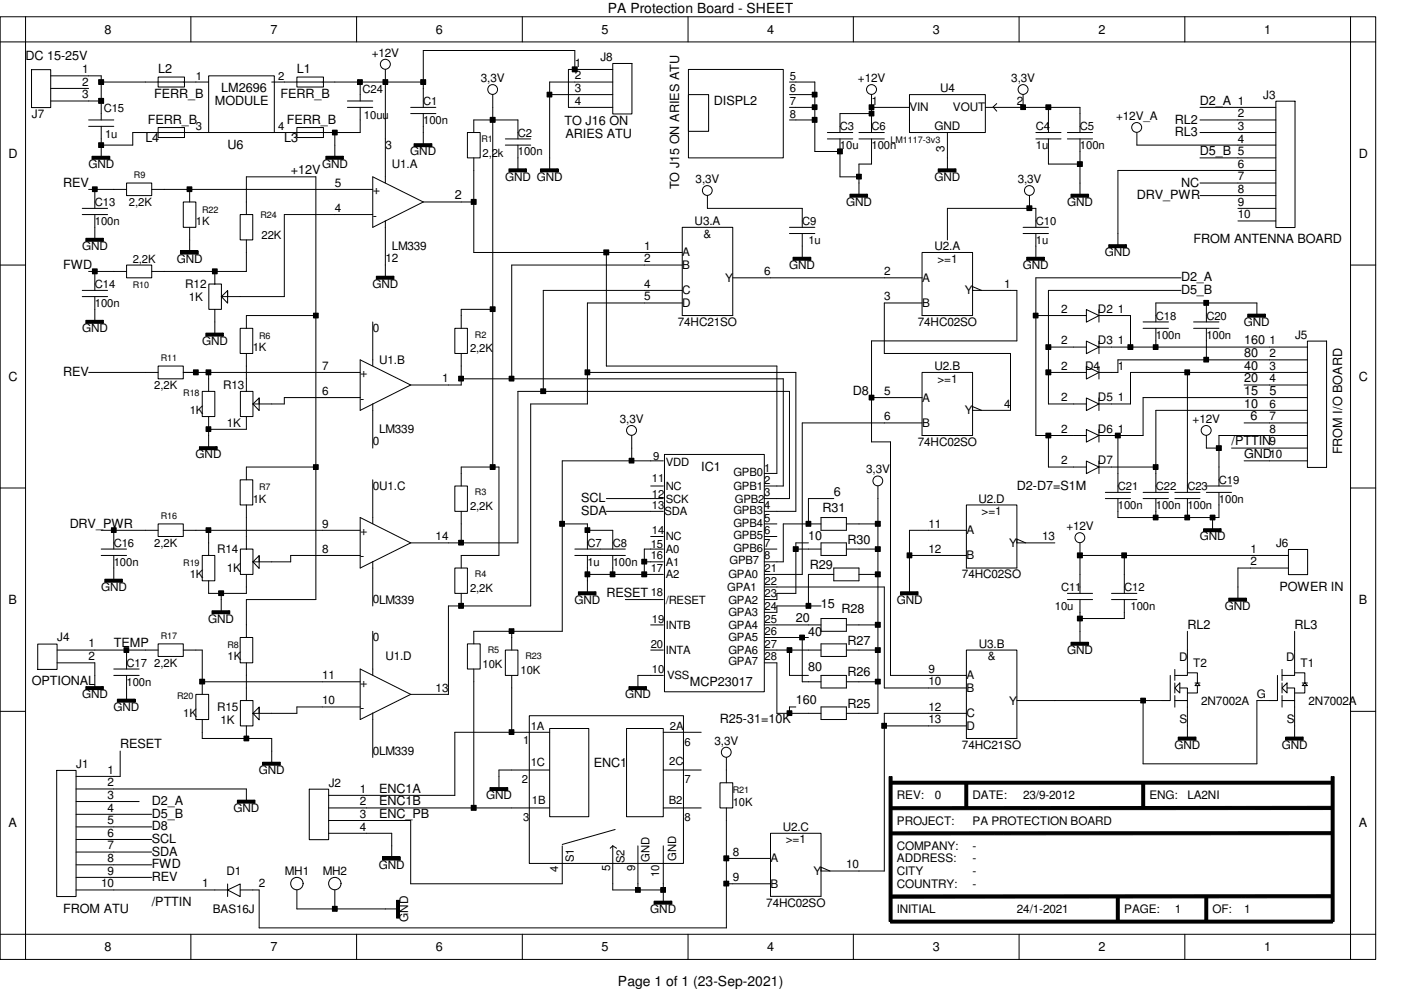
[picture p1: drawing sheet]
<svg xmlns="http://www.w3.org/2000/svg" width="297mm" height="210mm" viewBox="0 0 297 210" stroke-linecap="round" stroke-linejoin="round" font-family="sans-serif">
<g fill="none" stroke="#000" stroke-width=".21">
<path d="M0 3.6h291.7v199.9h-291.7zM5.4 8.9h280.9v189.3h-280.9zM5.4 3.6v5.3h-5.4M6.7 14.8h4v8h-4zM10.7 16.1h10.8v9.3M10.7 18.8h8.1M20.9 16.9h1.1v1h-1.1zM21.5 17.4h22.7M33.5 16.3h5.6v2.2h-5.6zM40.5 3.6v5.3M44.2 16.1h14v12h-14zM57.6 17.4h32.1"/>
<path d="M62.9 16.3h5.7v2.2h-5.7zM75.6 3.6v5.3M75.8 16.9h1v1h-1zM76.4 17.4v4M81.2 16.9h1v1h-1zM81.7 14.7v24.1M89.2 16.9h1.1v1h-1.1zM110.7 3.6v5.3M116 19.6h1v1h-1zM121.3 14.2h1.1v1h-1.1zM121.9 14.7v-4h-32.2v12.1M129.9 13.5h4.1v10.7h-4.1z"/>
<path d="M129.9 14.7h-9.4v8.1h9.4M129.9 17.4h-13.4v18.8M145.9 3.6v5.3M146 14.7h20.1v18.8h-20.1zM167.4 17.4h5.4v14.7h5.3M172.2 19.6h1v1h-1zM180.9 3.6v5.3M216.1 3.6v5.3M251.2 3.6v5.3M286.3 3.6v5.3h5.4M10.7 21.4h10.8M18.8 26.8h5.3"/>
<path d="M18.8 25.4h5.3M19.5 33.1h3.6v.7h-3.6zM19.6 39.6h1v1h-1zM20.9 20.9h1.1v1h-1.1zM20.9 30.3h1.1v1h-1.1zM21.5 26.8v6.7M23.1 33.1h.2v.7h-.2zM26.8 38.8h5.4v2.7h-5.4zM33.5 27.1h5.6v2.1h-5.6zM39.7 39.6h1v1h-1zM44.2 28.1h-16.1v2.7h-6.6M62.9 27.1h5.7v2.1h-5.7z"/>
<path d="M69.1 33.1h3.5v.7h-3.5zM70.5 27.6h1v1h-1zM71 28.1v5.4M72.6 33.1h.2v.7h-.2zM73.7 22.8h5.3M73.7 21.4h5.3M76.4 22.8v5.3h-18.8M79 37.5l10.7 5.3-10.7 5.4zM87.1 24.1h5.3M87.1 22.8h5.3M87.8 30.5h3.6v.6h-3.6zM89.7 24.1v6.7"/>
<path d="M91.4 30.5h.2v.6h-.2zM99.1 28.1h2.7v5.4h-2.7zM100.5 28.1v-2.7h9.3v4.1M100.5 33.5v20.1h44.1M103.9 24.9h1.1v1.1h-1.1zM104.5 20.1v79M107.1 30.8h5.4M107.1 29.5h5.4M107.9 35.8h3.5v.6h-3.5zM109.8 30.8v5.4M111.4 35.8h.2v.6h-.2zM114.6 35.8h3.5v.6h-3.5z"/>
<path d="M116.5 20.1h13.4M118.1 35.8h.3v.6h-.3zM146 20.1h4.2v7.8h-4.2zM167.4 22.8h5.4M167.4 25.4h5.4M167.4 20.1h5.4M172.2 24.9h1v1.1h-1zM172.2 22.2h1v1h-1zM175.4 29.5h5.4M175.4 28.1h5.4M177.6 31.6h1v1h-1zM178.1 29.5v8h4"/>
<path d="M181.6 37h1v1h-1zM182.1 29.5h5.4M182.1 28.1h5.4M184.3 23.6h1v1h-1zM184.3 22.2h1v1h-1zM184.8 24.1h-6.7v4M184.8 22.8h8M184.8 20.1v8M184.8 29.5v5.3h-2.7v6.7M192.8 20.1h16.1v8h-16.1zM198.9 35.8h3.6v.6h-3.6zM200.9 28.1v8.1"/>
<path d="M202.5 35.8h.2v.6h-.2zM208.9 22.8h20.1v5.3M211.3 22l-.7 .7 .7 .9M216.4 22.2h1v1h-1zM216.9 20.1v2.7M219.6 29.5h5.4M219.6 28.1h5.4M221.7 22.2h1.1v1h-1.1zM222.3 22.8v5.3M222.3 29.5v5.3h6.7M226.3 29.5h5.3M226.3 28.1h5.3"/>
<path d="M228.4 34.3h1.1v1h-1.1zM229 29.5v12M241 28.1v2.7h29.5M254.4 22.8h16.1M254.4 28.1h16.1M254.4 25.4h16.1M254.4 33.5h16.1M254.4 38.8h16.1M270.5 21.5h4.1v26.8h-4.1zM270.5 36.2h-33.5v16M0 56.2h5.4M17.4 45.5h5.4"/>
<path d="M17.4 44.2h5.4M18.2 50.5h3.5v.7h-3.5zM18.8 40.2h8M18.8 57.6h8M19.6 57h1v1.1h-1zM20.1 40.2v4M20.1 45.5v5.4M20.1 57.6v4M21.7 50.5h.2v.7h-.2zM26.8 56.2h5.4v2.7h-5.4zM32.2 40.2h46.8M38.3 53.2h3.5v.7h-3.5z"/>
<path d="M38.9 42.8h2.6v5.4h-2.6zM40.2 40.2v2.6M40.2 48.2v5.4M41.8 53.2h.2v.7h-.2zM45 57h1.1v1.1h-1.1zM45.5 57.6v2.6M50.9 45.5h2.7v5.4h-2.7zM52.2 45.5v-8h14.8v89.7h-14.8v8M52.2 50.9v6.7h-20M79 45.5h-18.7v17.4h-13.4M79.8 58.6h3.5v.6h-3.5zM81.7 46.8v12.1"/>
<path d="M83.3 58.6h.2v.6h-.2zM89.7 42.8h10.8M99.9 42.3h1.1v1h-1.1zM128 53h1.1v1.1h-1.1zM128.6 53.6v24h36.1v22.8h-2.7M144.6 48.2h10.8v18.7h-10.8zM144.6 56.2h-36.1v24.1M150 41.5v2.7h20.1v4M155.4 58.9h40.1M167.4 49.5h5.4M167.4 48.2h5.4M168.1 54.6h3.6v.6h-3.6z"/>
<path d="M170.1 49.5v5.4M171.7 54.6h.2v.6h-.2zM180.2 41.2h3.5v.6h-3.5zM183.7 41.2h.2v.6h-.2zM195.5 53.6h10.7v13.3h-10.7zM216.9 49.5h5.4M216.9 48.2h5.4M217.7 54.6h3.5v.6h-3.5zM217.7 43.6h1.1v1.1h-1.1zM218.3 41.5v2.7M219.6 48.2v-4h-18.7v6.7M219.6 49.5v5.4"/>
<path d="M221.2 54.6h.2v.6h-.2zM227.1 41.2h3.5v.6h-3.5zM230.6 41.2h.2v.6h-.2zM235.1 51.9h3.5v.6h-3.5zM238.6 51.9h.2v.6h-.2zM250.4 58.9h-30.8v33.5h10.7M254.4 41.5h16.1M262.5 44.2h8M262.5 46.9h8M286.3 56.2h5.4M17.4 62.9h5.4M17.4 61.6h5.4"/>
<path d="M18.2 67.9h3.5v.7h-3.5zM18.8 79h14.7M20.1 62.9v5.4M21.7 67.9h.2v.7h-.2zM33.5 77.6h5.4v2.7h-5.4zM38.9 79h37.5M41 78.4h1v1.1h-1zM43.6 70.7h3.6v.6h-3.6zM43.7 78.4h1v1.1h-1zM44.2 79v4M44.3 60.2h2.6v5.4h-2.6zM45.5 65.6v5.4"/>
<path d="M46.9 62.9l1.4-1.3v2.7zM47.2 70.7h.2v.6h-.2zM48.3 61.6v1.3M50.9 69.6h2.7v5.4h-2.7zM52.2 75v8M66.5 66.4h1v1h-1zM67 66.9h-14.8v2.7M76.4 76.3l10.7 5.4-10.7 5.3zM79 68.3v9.3M96.4 69.6h2.7v5.4h-2.7zM97.2 79.8h1.1v1h-1.1zM97.8 75v6.7h-10.7"/>
<path d="M103.9 65.1h1.1v1h-1.1zM104.5 65.6h-6.7v4M107.9 79.8h1.1v1h-1.1zM124 78.4h1v1.1h-1zM124.5 79h44.2v29.5h-6.7M144.6 64.3h-20.1v21.4h-12v42.8h-17.4v18.8h-8M144.6 61.6h-29.4v21.4M195.5 79h10.7v13.4h-10.7zM195.5 64.3h-8v10.7h26.7v12h-8v-.8l1.9 .8M208.1 61.6l-1.9-.8v.8h9.4v10.7h-30.8v21.4h4v49.6h16.1M219.1 66.4h1v1h-1zM219.6 66.9h10.7"/>
<path d="M221.7 78.4h1.1v1.1h-1.1zM221.7 73.1h1.1v1h-1.1zM222.3 79h8M222.3 73.6h8M230.3 65.7l2.7 1.2-2.7 1.4zM230.3 72.3l2.7 1.3-2.7 1.4zM230.3 77.7l2.7 1.3-2.7 1.4zM233 66.9h6.7v6.7M233 73.6h44.2M233 65.7v2.6M233 72.3v2.7M233 77.7v2.7"/>
<path d="M239.1 73.1h1.1v1h-1.1zM242.4 69.6h5.3M242.4 68.3h5.3M244.5 73.1h1v1h-1zM245.1 69.6v4M250.4 61.6h-28.1v24.1h8M251.2 78.4h1v1.1h-1zM251.8 79v25.4M253.1 69.6h5.3M253.1 68.3h5.3M255.2 75.8h1v1h-1zM255.2 63.7h1v1.1h-1z"/>
<path d="M255.8 64.3v4M255.8 69.6v6.7M264.5 66.6h3.6v.7h-3.6zM266.5 66.9v-2.6h-21.4v4M268.1 66.6h.2v.7h-.2zM277.2 72.3h4.1v26.8h-4.1zM277.2 76.3h-40.2v2.7h-4M277.2 79h-37.5v6.7h-6.7M42.3 94.7h3.5v.7h-3.5zM42.9 83h2.6v5.3h-2.6zM43.7 90.5h1v1h-1zM44.2 88.3v6.7"/>
<path d="M45.8 94.7h.3v.7h-.3zM51 83h2.6v5.3h-2.6zM52.2 88.3v2.8h-8M53.6 85.7l1.3-1.3v2.7zM54.9 84.4v1.3M66.5 98.6h1v1h-1zM67 99.1h-14.8v2.7M76.4 84.3h-16.1v1.4h-6.7M79 85.6v9.4M97.8 80.3h68.3v22.8h-4.1M103.9 98.6h1.1v1h-1.1zM114.6 82.5h1.1v1h-1.1z"/>
<path d="M133.4 97.2h1v1h-1zM133.9 92.4v5.3M140.6 97.7h-21.4v36.2h-18.7v2.7M140.9 96.4h21.1v50.3h-21.1zM184.3 83.8h1v1h-1zM184.8 84.3h10.7M195.5 89.7h-25.4v32.1h-8.1M221.7 91.9h1.1v1h-1.1zM222.3 92.4v6.7h8M230.3 84.4l2.7 1.3-2.7 1.4zM230.3 91.1l2.7 1.3-2.7 1.4zM230.3 97.8l2.7 1.3-2.7 1.4z"/>
<path d="M233 99.1h12.1M233 84.4v2.7M233 91.1v2.7M233 97.8v2.7M236.5 91.9h1v1h-1zM237 92.4v12M244.5 98.6h1v1h-1zM255.8 92.4v2.6h2.6M257.9 94.5h1v1h-1zM261.1 95h16.1M263.8 97.7h13.4M263.8 89.7h13.4"/>
<path d="M263.8 81.7h13.4M277.2 87h-32.1v17.4M277.2 92.4h-18.8v10.7M277.2 84.3h-34.8v8.1h-9.4M0 103.5h5.4M21.5 117.8h5.3M21.5 116.5h5.3M21.5 112.5h12M23.6 111.9h1v1h-1zM24.1 112.5v4M24.1 117.8v5.4M33.5 111.1h5.4v2.7h-5.4z"/>
<path d="M38.9 112.5h37.5M42.9 117.8h2.6v5.4h-2.6zM43.7 111.9h1v1h-1zM44.2 112.5v5.3M50.9 101.8h2.7v5.3h-2.7zM51 116.5h2.6v5.3h-2.6zM52.2 107.1v9.4M54.9 117.9v2.7l-1.3-1.4zM54.9 117.9v1.3M76.4 117.8h-14.8v1.4h-8M76.4 109.8l10.7 5.3-10.7 5.4zM79 101.8v9.3"/>
<path d="M79 119.1v9.4M96.4 103.1h2.7v5.4h-2.7zM97.2 114.6h1.1v1h-1.1zM97.8 103.1v-4h8v18.7h-8v2.7M97.8 108.5v6.6M118.7 110.6h1v1h-1zM119.2 111.1h5.3v5.4M121.9 117.8h10.7M121.9 116.5h10.7M124 111.9h1v1h-1zM124.5 117.8v8.1M124.5 112.5h5.4v4"/>
<path d="M128.6 105.7h12M128.6 108.5h12M129.9 117.8v4M136.1 118.6h1v1h-1zM136.6 119.2h4M138 103.1h2.6M138 113.8h2.6M140.6 116.5h-4v5.3M162 105.7h5.4v-22.7h-57.6v32.1h-22.7M162 116.5h2.7M162 111.1h2.7M162 113.8h2.7"/>
<path d="M168.2 116h1v1h-1zM168.7 116.5h5.4M170.9 110.6h1v1h-1zM171.4 115.1h-2.7v10.8h-4v1.3h-2.7M174.1 115.1h5.3v2.7h-5.3zM174.1 109.8h5.3v2.7h-5.3zM174.1 111.1h-8v8.1h-4.1M176.8 105.7h-5.4v5.4M179.4 116.5h6.7M179.4 111.1h6.7M185.6 116h1v1h-1zM185.6 110.6h1v1h-1z"/>
<path d="M186.1 103.1v48.2h-6.7M192.3 117.3h1v1h-1zM192.8 117.8h12.1M204.9 107.1h10.7v13.4h-10.7zM204.9 112.5h-12.1v13.4M217.5 115.1l-1.9-.8v.8h8M228.4 117.3h1.1v1h-1.1zM229 115.1v10.8M229 117.8h44.2M234.4 104.4h5.3M234.4 105.7h5.3M237.8 117.3h1v1h-1z"/>
<path d="M238.4 117.8v8.1M242.4 104.4h5.3M242.4 105.7h5.3M244.5 109.3h1v1h-1zM245.1 105.7v4.1M249.1 104.4h5.3M249.1 105.7h5.3M251.2 109.3h1v1h-1zM251.8 105.7v4.1M255.2 112.1h3.5v.7h-3.5zM255.8 104.4h5.3M255.8 103.1h5.3"/>
<path d="M256.6 109.3h1v1h-1zM257.1 109.8v2.7M258.4 104.4v5.4h-21.4v-4.1M258.7 112.1h.2v.7h-.2zM273.2 116.5h4v5.4h-4zM286.3 103.5h5.4M8 136.6h4.1v5.4h-4.1zM12.1 137.9h21.4M22.2 122.9h3.5v.6h-3.5zM25.7 122.9h.2v.6h-.2zM26.3 137.4h1v1h-1zM26.8 137.9v4"/>
<path d="M33.5 136.6h5.4v2.6h-5.4zM38.9 137.9h4v9.4M45 129.5h3.5v.7h-3.5zM46.4 125.3h1v1h-1zM46.9 125.9v4M48.5 129.5h.2v.7h-.2zM50.9 135.2h2.7v5.4h-2.7zM52.2 121.8v4.1h-8v-2.7M79 133.9v9.3M96.4 120.5h2.7v5.4h-2.7zM97.2 128h1.1v1h-1.1zM97.8 125.9v2.6"/>
<path d="M99.1 136.6h2.7v5.3h-2.7zM107.1 137.9h2.7v5.4h-2.7zM107.9 133.3h1.1v1.1h-1.1zM108.5 133.9v4M122.6 125.5h3.5v.7h-3.5zM124 121.3h1v1h-1zM124.5 121.8h16.1M126.1 125.5h.3v.7h-.3zM129.4 121.3h1v1h-1zM132.6 127.2h8M136.1 121.3h1v1h-1zM138 137.9h2.6"/>
<path d="M138 132.5h2.6M162 124.5h25.5v21.4h17.4M162 137.9h12.1M162 132.5h12.1M162 135.2h9.4M166.9 137.4h1v1h-1zM167.4 137.9v5.4h4M169.5 134.7h1.1v1h-1.1zM170.1 135.2v9.4h4M170.9 128h1v1h-1zM174.1 131.2h5.3v2.7h-5.3zM174.1 136.6h5.3v2.6h-5.3z"/>
<path d="M174.1 128.5h-9.4v1.4h-2.7M176.8 120.5h5.3v2.7h-5.3zM176.8 121.8h-5.4v6.7M179.4 137.9h6.7M179.4 132.5h6.7M182.1 121.8h4M185.6 121.3h1v1h-1zM185.6 137.4h1v1h-1zM185.6 132h1v1.1h-1zM190.9 125.5h3.5v.7h-3.5zM194.4 125.5h.2v.7h-.2zM204.9 137.9h10.7v18.7h-10.7z"/>
<path d="M226.3 127.2h5.3M226.3 125.9h5.3M227.1 136.2h3.5v.7h-3.5zM228.4 130.7h1.1v1h-1.1zM229 127.2v9.4M230.6 136.2h.2v.7h-.2zM235.7 127.2h5.3M235.7 125.9h5.3M238.4 127.2v4h-9.4M251.8 133.9v8M260.5 126.9h3.6v.6h-3.6zM264.1 126.9h.2v.6h-.2z"/>
<path d="M273.2 120.5h-10.7v6.7M274.5 133.9v8M0 150.9h5.4M12.1 140.6h8v5.3M18.2 145.6h3.5v.7h-3.5zM21.7 145.6h.2v.7h-.2zM24.1 143.3h5.4M24.1 141.9h5.4M24.9 148.3h3.5v.6h-3.5zM25.5 159.3v5.4h-9.4M26.8 143.3v5.3M28.4 148.3h.3v.6h-.3z"/>
<path d="M41.5 147.3h2.7v5.3h-2.7zM42.3 144.1h1.1v1h-1.1zM42.9 152.6v4h14.7v5.4M42.9 144.6h33.5M51 148.6h2.6v5.4h-2.6zM51.7 156.1h1v1h-1zM52.2 140.6v8M52.2 154v2.6M54.9 150v2.7l-1.3-1.4zM54.9 150v1.3M76.4 141.9l10.7 5.4-10.7 5.3zM76.4 149.9h-13.5v1.4h-9.3"/>
<path d="M79 151.2v9.5M100.5 141.9v29.5M107.9 154.8h1.1v1h-1.1zM108.5 143.3v12M112.2 151.8h32.7v31.3h-32.7zM116.5 154.5h8.3v18.7h-8.3zM116.5 155.3h-20.1v13.4h-26.7M132.8 154.5h7.8v18.7h-7.8zM133.3 145.6h3.6v.7h-3.6zM136.9 145.6h.2v.7h-.2zM140.6 143.3h-5.3v2.6M140.6 155.3h8.1"/>
<path d="M162 140.6h2.7v10.7h9.4M166.9 150.7h1v1.1h-1zM168.7 149.9h-1.3v1.4M174.1 143.3h5.3v2.6h-5.3zM174.1 149.9h5.3v2.7h-5.3zM179.4 144.6h6.7M185.6 144.1h1v1h-1zM186.9 153.4h1.1v1.1h-1.1zM187.5 154h17.4M204.9 151.3h-17.4v33.4h-13.4v-.8l1.9 .8M241.8 148.1h1.1v1h-1.1zM248.1 143.3v5.3h-32.5"/>
<path d="M249.1 148.6h2.7v1.4M249.1 145.9l1-1v2.1zM249.1 142v2.3M249.1 144.9v2.1M249.1 147.5v2.5M249.8 156.3h3.6v.7h-3.6zM250.1 145.9h1.7v2.7M251.8 142v1.3h-2.7M251.8 142.7h2.1v2.2h.5M251.8 149.9v6.7M253.4 156.3h.2v.7h-.2zM253.4 144.9h.5"/>
<path d="M253.9 144.9l.5 .5h-1zM253.9 145.4v1.6h-2.1M270.8 143.3v5.3h-4.3v13.4h-24.1v-13.4M271.8 148.6h2.7v1.4M271.8 145.9l1.1-1v2.1zM271.8 142v2.3M271.8 144.9v2.1M271.8 147.5v2.5M272.6 156.3h3.5v.7h-3.5zM272.9 145.9h1.6v2.7M274.5 142v1.3h-2.7M274.5 142.7h2.1v2.2h.6"/>
<path d="M274.5 149.9v6.7M276.1 156.3h.2v.7h-.2zM276.1 144.9h.5M276.6 144.9l.6 .5h-1.1zM276.6 145.4v1.6h-2.1M286.3 150.9h5.4M12 163.4h4.1v26.8h-4.1zM16.1 172.7h16.1M16.1 175.4h16.1M16.1 178.1h16.1M16.1 170h13.4M16.1 167.3h36.1v2.7"/>
<path d="M50.3 169.7h3.5v.6h-3.5zM53.8 169.7h.3v.6h-.3zM55.7 161.7h3.5v.6h-3.5zM59.2 161.7h.2v.6h-.2zM65.6 167.4h4.1v10.7h-4.1zM69.7 176.7h13.4v5.4M69.7 174h17.4v13.5h32.1v-8.1M69.7 171.4h46.8M99.9 170.8h1.1v1.1h-1.1zM103.9 167h3.5v.7h-3.5zM107.4 167h.3v.7h-.3zM116.5 163.3h-10.7v4"/>
<path d="M129.9 179.4v9.4h10.7M129.9 179.4l-.5 .5M129.9 179.4l.8 .5M130.4 175.9l-11.2 3.2M135.3 179.4v9.4M140.6 179.4v12M140.6 171.4h8.1M140.6 163.3h8.1M152.7 166h2.7v5.4h-2.7zM154 160.7v5.3M154 171.4v25.4h-99.1v-8h-4M163.4 176.7h10.7v13.4h-10.7z"/>
<path d="M188.5 164.7h.6v30.8h-.6zM188.8 176.4h93.7v.6l-93.7 .1zM188.8 171.1l93.7-.1v.7h-93.7zM188.8 165.7h93.7v.6h-93.7zM204.6 166.1h.6v5.3h-.6zM242.1 166.1h.6v5.3h-.6zM282.2 164.7h.7v30.8h-.7zM0 198.2h5.4v5.3M16.1 188.8h32.2M16.1 180.7h16.1M16.1 183.4h16.1M16.1 186.1h16.1"/>
<path d="M40.5 198.2v5.3M48.3 188.8l2.6-1.3v2.7zM48.3 187.5v2.7M62.9 188.8v4h21.5M70.5 192.2h1v1.1h-1zM71 188.8v4M75.6 198.2v5.3M81.1 181.7h3.6v.7h-3.6zM84.1 191.2h.6v3.5h-.6zM84.1 191h.6v.2h-.6zM84.7 181.7h.2v.7h-.2zM110.7 198.2v5.3"/>
<path d="M134.7 188.3h1.1v1h-1.1zM138.7 191.1h3.5v.7h-3.5zM140.1 188.3h1v1h-1zM142.2 191.1h.2v.7h-.2zM145.9 198.2v5.3M153.5 186.9h1v1h-1zM153.5 181.5h1v1.1h-1zM154 182.1h9.4M154 187.5h9.4M180.9 198.2v5.3M188.7 189.8h93.8v.6l-93.8 .1zM188.8 195.2h93.7v.6h-93.7z"/>
<path d="M216.1 198.2v5.3M236.7 190.2h.6v5.3h-.6zM251.2 198.2v5.3M255.4 190.2h.7v5.3h-.7zM291.7 198.2h-5.4v5.3"/>
<circle cx="81.7" cy="13.6" r="1.06"/>
<circle cx="104.4" cy="19" r="1.04"/>
<circle cx="184.8" cy="19" r="1.05"/>
<circle cx="216.9" cy="19" r="1.05"/>
<circle cx="241" cy="27" r="1.05"/>
<circle cx="150" cy="40.4" r="1.04"/>
<circle cx="218.2" cy="40.4" r="1.04"/>
<circle cx="133.9" cy="91.3" r="1.05"/>
<circle cx="255.7" cy="91.3" r="1.05"/>
<circle cx="186.1" cy="102" r="1.04"/>
<circle cx="228.9" cy="114" r="1.05"/>
<circle cx="154" cy="159.5" r="1.05"/>
<circle cx="62.9" cy="187.4" r="1.32"/>
<circle cx="71" cy="187.4" r="1.32"/>
</g>
<g fill="#000">
<path d="M188.8 176.4h93.7v.6l-93.7 .1zM188.8 171.1l93.7-.1v.7h-93.7zM188.7 189.8h93.8v.6l-93.8 .1z"/>
<path d="M20.9 16.9h1.1v1h-1.1z" fill-rule="evenodd"/>
<path d="M75.8 16.9h1v1h-1z" fill-rule="evenodd"/>
<path d="M81.2 16.9h1v1h-1z" fill-rule="evenodd"/>
<path d="M89.2 16.9h1.1v1h-1.1z" fill-rule="evenodd"/>
<path d="M116 19.6h1v1h-1z" fill-rule="evenodd"/>
<path d="M121.3 14.2h1.1v1h-1.1z" fill-rule="evenodd"/>
<path d="M172.2 19.6h1v1h-1z" fill-rule="evenodd"/>
<path d="M19.5 33.1h3.6v.7h-3.6z" fill-rule="evenodd"/>
<path d="M19.6 39.6h1v1h-1z" fill-rule="evenodd"/>
<path d="M20.9 20.9h1.1v1h-1.1z" fill-rule="evenodd"/>
<path d="M20.9 30.3h1.1v1h-1.1z" fill-rule="evenodd"/>
<path d="M23.1 33.1h.2v.7h-.2z" fill-rule="evenodd"/>
<path d="M39.7 39.6h1v1h-1z" fill-rule="evenodd"/>
<path d="M69.1 33.1h3.5v.7h-3.5z" fill-rule="evenodd"/>
<path d="M70.5 27.6h1v1h-1z" fill-rule="evenodd"/>
<path d="M72.6 33.1h.2v.7h-.2z" fill-rule="evenodd"/>
<path d="M87.8 30.5h3.6v.6h-3.6z" fill-rule="evenodd"/>
<path d="M91.4 30.5h.2v.6h-.2z" fill-rule="evenodd"/>
<path d="M103.9 24.9h1.1v1.1h-1.1z" fill-rule="evenodd"/>
<path d="M107.9 35.8h3.5v.6h-3.5z" fill-rule="evenodd"/>
<path d="M111.4 35.8h.2v.6h-.2z" fill-rule="evenodd"/>
<path d="M114.6 35.8h3.5v.6h-3.5z" fill-rule="evenodd"/>
<path d="M118.1 35.8h.3v.6h-.3z" fill-rule="evenodd"/>
<path d="M172.2 24.9h1v1.1h-1z" fill-rule="evenodd"/>
<path d="M172.2 22.2h1v1h-1z" fill-rule="evenodd"/>
<path d="M177.6 31.6h1v1h-1z" fill-rule="evenodd"/>
<path d="M181.6 37h1v1h-1z" fill-rule="evenodd"/>
<path d="M184.3 23.6h1v1h-1z" fill-rule="evenodd"/>
<path d="M184.3 22.2h1v1h-1z" fill-rule="evenodd"/>
<path d="M198.9 35.8h3.6v.6h-3.6z" fill-rule="evenodd"/>
<path d="M202.5 35.8h.2v.6h-.2z" fill-rule="evenodd"/>
<path d="M216.4 22.2h1v1h-1z" fill-rule="evenodd"/>
<path d="M221.7 22.2h1.1v1h-1.1z" fill-rule="evenodd"/>
<path d="M228.4 34.3h1.1v1h-1.1z" fill-rule="evenodd"/>
<path d="M18.2 50.5h3.5v.7h-3.5z" fill-rule="evenodd"/>
<path d="M19.6 57h1v1.1h-1z" fill-rule="evenodd"/>
<path d="M21.7 50.5h.2v.7h-.2z" fill-rule="evenodd"/>
<path d="M38.3 53.2h3.5v.7h-3.5z" fill-rule="evenodd"/>
<path d="M41.8 53.2h.2v.7h-.2z" fill-rule="evenodd"/>
<path d="M45 57h1.1v1.1h-1.1z" fill-rule="evenodd"/>
<path d="M79.8 58.6h3.5v.6h-3.5z" fill-rule="evenodd"/>
<path d="M83.3 58.6h.2v.6h-.2z" fill-rule="evenodd"/>
<path d="M99.9 42.3h1.1v1h-1.1z" fill-rule="evenodd"/>
<path d="M128 53h1.1v1.1h-1.1z" fill-rule="evenodd"/>
<path d="M168.1 54.6h3.6v.6h-3.6z" fill-rule="evenodd"/>
<path d="M171.7 54.6h.2v.6h-.2z" fill-rule="evenodd"/>
<path d="M180.2 41.2h3.5v.6h-3.5z" fill-rule="evenodd"/>
<path d="M183.7 41.2h.2v.6h-.2z" fill-rule="evenodd"/>
<path d="M217.7 54.6h3.5v.6h-3.5z" fill-rule="evenodd"/>
<path d="M217.7 43.6h1.1v1.1h-1.1z" fill-rule="evenodd"/>
<path d="M221.2 54.6h.2v.6h-.2z" fill-rule="evenodd"/>
<path d="M227.1 41.2h3.5v.6h-3.5z" fill-rule="evenodd"/>
<path d="M230.6 41.2h.2v.6h-.2z" fill-rule="evenodd"/>
<path d="M235.1 51.9h3.5v.6h-3.5z" fill-rule="evenodd"/>
<path d="M238.6 51.9h.2v.6h-.2z" fill-rule="evenodd"/>
<path d="M18.2 67.9h3.5v.7h-3.5z" fill-rule="evenodd"/>
<path d="M21.7 67.9h.2v.7h-.2z" fill-rule="evenodd"/>
<path d="M41 78.4h1v1.1h-1z" fill-rule="evenodd"/>
<path d="M43.6 70.7h3.6v.6h-3.6z" fill-rule="evenodd"/>
<path d="M43.7 78.4h1v1.1h-1z" fill-rule="evenodd"/>
<path d="M47.2 70.7h.2v.6h-.2z" fill-rule="evenodd"/>
<path d="M66.5 66.4h1v1h-1z" fill-rule="evenodd"/>
<path d="M97.2 79.8h1.1v1h-1.1z" fill-rule="evenodd"/>
<path d="M103.9 65.1h1.1v1h-1.1z" fill-rule="evenodd"/>
<path d="M107.9 79.8h1.1v1h-1.1z" fill-rule="evenodd"/>
<path d="M124 78.4h1v1.1h-1z" fill-rule="evenodd"/>
<path d="M219.1 66.4h1v1h-1z" fill-rule="evenodd"/>
<path d="M221.7 78.4h1.1v1.1h-1.1z" fill-rule="evenodd"/>
<path d="M221.7 73.1h1.1v1h-1.1z" fill-rule="evenodd"/>
<path d="M239.1 73.1h1.1v1h-1.1z" fill-rule="evenodd"/>
<path d="M244.5 73.1h1v1h-1z" fill-rule="evenodd"/>
<path d="M251.2 78.4h1v1.1h-1z" fill-rule="evenodd"/>
<path d="M255.2 75.8h1v1h-1z" fill-rule="evenodd"/>
<path d="M255.2 63.7h1v1.1h-1z" fill-rule="evenodd"/>
<path d="M264.5 66.6h3.6v.7h-3.6z" fill-rule="evenodd"/>
<path d="M268.1 66.6h.2v.7h-.2z" fill-rule="evenodd"/>
<path d="M42.3 94.7h3.5v.7h-3.5z" fill-rule="evenodd"/>
<path d="M43.7 90.5h1v1h-1z" fill-rule="evenodd"/>
<path d="M45.8 94.7h.3v.7h-.3z" fill-rule="evenodd"/>
<path d="M66.5 98.6h1v1h-1z" fill-rule="evenodd"/>
<path d="M103.9 98.6h1.1v1h-1.1z" fill-rule="evenodd"/>
<path d="M114.6 82.5h1.1v1h-1.1z" fill-rule="evenodd"/>
<path d="M133.4 97.2h1v1h-1z" fill-rule="evenodd"/>
<path d="M184.3 83.8h1v1h-1z" fill-rule="evenodd"/>
<path d="M221.7 91.9h1.1v1h-1.1z" fill-rule="evenodd"/>
<path d="M236.5 91.9h1v1h-1z" fill-rule="evenodd"/>
<path d="M244.5 98.6h1v1h-1z" fill-rule="evenodd"/>
<path d="M257.9 94.5h1v1h-1z" fill-rule="evenodd"/>
<path d="M23.6 111.9h1v1h-1z" fill-rule="evenodd"/>
<path d="M43.7 111.9h1v1h-1z" fill-rule="evenodd"/>
<path d="M97.2 114.6h1.1v1h-1.1z" fill-rule="evenodd"/>
<path d="M118.7 110.6h1v1h-1z" fill-rule="evenodd"/>
<path d="M124 111.9h1v1h-1z" fill-rule="evenodd"/>
<path d="M136.1 118.6h1v1h-1z" fill-rule="evenodd"/>
<path d="M168.2 116h1v1h-1z" fill-rule="evenodd"/>
<path d="M170.9 110.6h1v1h-1z" fill-rule="evenodd"/>
<path d="M185.6 116h1v1h-1z" fill-rule="evenodd"/>
<path d="M185.6 110.6h1v1h-1z" fill-rule="evenodd"/>
<path d="M192.3 117.3h1v1h-1z" fill-rule="evenodd"/>
<path d="M228.4 117.3h1.1v1h-1.1z" fill-rule="evenodd"/>
<path d="M237.8 117.3h1v1h-1z" fill-rule="evenodd"/>
<path d="M244.5 109.3h1v1h-1z" fill-rule="evenodd"/>
<path d="M251.2 109.3h1v1h-1z" fill-rule="evenodd"/>
<path d="M255.2 112.1h3.5v.7h-3.5z" fill-rule="evenodd"/>
<path d="M256.6 109.3h1v1h-1z" fill-rule="evenodd"/>
<path d="M258.7 112.1h.2v.7h-.2z" fill-rule="evenodd"/>
<path d="M22.2 122.9h3.5v.6h-3.5z" fill-rule="evenodd"/>
<path d="M25.7 122.9h.2v.6h-.2z" fill-rule="evenodd"/>
<path d="M26.3 137.4h1v1h-1z" fill-rule="evenodd"/>
<path d="M45 129.5h3.5v.7h-3.5z" fill-rule="evenodd"/>
<path d="M46.4 125.3h1v1h-1z" fill-rule="evenodd"/>
<path d="M48.5 129.5h.2v.7h-.2z" fill-rule="evenodd"/>
<path d="M97.2 128h1.1v1h-1.1z" fill-rule="evenodd"/>
<path d="M107.9 133.3h1.1v1.1h-1.1z" fill-rule="evenodd"/>
<path d="M122.6 125.5h3.5v.7h-3.5z" fill-rule="evenodd"/>
<path d="M124 121.3h1v1h-1z" fill-rule="evenodd"/>
<path d="M126.1 125.5h.3v.7h-.3z" fill-rule="evenodd"/>
<path d="M129.4 121.3h1v1h-1z" fill-rule="evenodd"/>
<path d="M136.1 121.3h1v1h-1z" fill-rule="evenodd"/>
<path d="M166.9 137.4h1v1h-1z" fill-rule="evenodd"/>
<path d="M169.5 134.7h1.1v1h-1.1z" fill-rule="evenodd"/>
<path d="M170.9 128h1v1h-1z" fill-rule="evenodd"/>
<path d="M185.6 121.3h1v1h-1z" fill-rule="evenodd"/>
<path d="M185.6 137.4h1v1h-1z" fill-rule="evenodd"/>
<path d="M185.6 132h1v1.1h-1z" fill-rule="evenodd"/>
<path d="M190.9 125.5h3.5v.7h-3.5z" fill-rule="evenodd"/>
<path d="M194.4 125.5h.2v.7h-.2z" fill-rule="evenodd"/>
<path d="M227.1 136.2h3.5v.7h-3.5z" fill-rule="evenodd"/>
<path d="M228.4 130.7h1.1v1h-1.1z" fill-rule="evenodd"/>
<path d="M230.6 136.2h.2v.7h-.2z" fill-rule="evenodd"/>
<path d="M260.5 126.9h3.6v.6h-3.6z" fill-rule="evenodd"/>
<path d="M264.1 126.9h.2v.6h-.2z" fill-rule="evenodd"/>
<path d="M18.2 145.6h3.5v.7h-3.5z" fill-rule="evenodd"/>
<path d="M21.7 145.6h.2v.7h-.2z" fill-rule="evenodd"/>
<path d="M24.9 148.3h3.5v.6h-3.5z" fill-rule="evenodd"/>
<path d="M28.4 148.3h.3v.6h-.3z" fill-rule="evenodd"/>
<path d="M42.3 144.1h1.1v1h-1.1z" fill-rule="evenodd"/>
<path d="M51.7 156.1h1v1h-1z" fill-rule="evenodd"/>
<path d="M107.9 154.8h1.1v1h-1.1z" fill-rule="evenodd"/>
<path d="M133.3 145.6h3.6v.7h-3.6z" fill-rule="evenodd"/>
<path d="M136.9 145.6h.2v.7h-.2z" fill-rule="evenodd"/>
<path d="M166.9 150.7h1v1.1h-1z" fill-rule="evenodd"/>
<path d="M185.6 144.1h1v1h-1z" fill-rule="evenodd"/>
<path d="M186.9 153.4h1.1v1.1h-1.1z" fill-rule="evenodd"/>
<path d="M241.8 148.1h1.1v1h-1.1z" fill-rule="evenodd"/>
<path d="M249.8 156.3h3.6v.7h-3.6z" fill-rule="evenodd"/>
<path d="M253.4 156.3h.2v.7h-.2z" fill-rule="evenodd"/>
<path d="M272.6 156.3h3.5v.7h-3.5z" fill-rule="evenodd"/>
<path d="M276.1 156.3h.2v.7h-.2z" fill-rule="evenodd"/>
<path d="M50.3 169.7h3.5v.6h-3.5z" fill-rule="evenodd"/>
<path d="M53.8 169.7h.3v.6h-.3z" fill-rule="evenodd"/>
<path d="M55.7 161.7h3.5v.6h-3.5z" fill-rule="evenodd"/>
<path d="M59.2 161.7h.2v.6h-.2z" fill-rule="evenodd"/>
<path d="M99.9 170.8h1.1v1.1h-1.1z" fill-rule="evenodd"/>
<path d="M103.9 167h3.5v.7h-3.5z" fill-rule="evenodd"/>
<path d="M107.4 167h.3v.7h-.3z" fill-rule="evenodd"/>
<path d="M188.5 164.7h.6v30.8h-.6z" fill-rule="evenodd"/>
<path d="M188.8 165.7h93.7v.6h-93.7z" fill-rule="evenodd"/>
<path d="M204.6 166.1h.6v5.3h-.6z" fill-rule="evenodd"/>
<path d="M242.1 166.1h.6v5.3h-.6z" fill-rule="evenodd"/>
<path d="M282.2 164.7h.7v30.8h-.7z" fill-rule="evenodd"/>
<path d="M70.5 192.2h1v1.1h-1z" fill-rule="evenodd"/>
<path d="M81.1 181.7h3.6v.7h-3.6z" fill-rule="evenodd"/>
<path d="M84.1 191.2h.6v3.5h-.6z" fill-rule="evenodd"/>
<path d="M84.1 191h.6v.2h-.6z" fill-rule="evenodd"/>
<path d="M84.7 181.7h.2v.7h-.2z" fill-rule="evenodd"/>
<path d="M134.7 188.3h1.1v1h-1.1z" fill-rule="evenodd"/>
<path d="M138.7 191.1h3.5v.7h-3.5z" fill-rule="evenodd"/>
<path d="M140.1 188.3h1v1h-1z" fill-rule="evenodd"/>
<path d="M142.2 191.1h.2v.7h-.2z" fill-rule="evenodd"/>
<path d="M153.5 186.9h1v1h-1z" fill-rule="evenodd"/>
<path d="M153.5 181.5h1v1.1h-1z" fill-rule="evenodd"/>
<path d="M188.8 195.2h93.7v.6h-93.7z" fill-rule="evenodd"/>
<path d="M236.7 190.2h.6v5.3h-.6z" fill-rule="evenodd"/>
<path d="M255.4 190.2h.7v5.3h-.7z" fill-rule="evenodd"/>
</g>
<g font-size="2.9">
<text x="128.9" y="2.7">PA Protection Board - SHEET</text>
<text x="131" y="209.2">Page 1 of 1 (23-Sep-2021)</text>
</g>
<g font-size="2.7">
<text x="22.2" y="7.1">8</text>
<text x="57.3" y="7.1">7</text>
<text x="92.4" y="7.1">6</text>
<text x="127.5" y="7.1">5</text>
<text x="162.6" y="7.1">4</text>
<text x="197.8" y="7.1">3</text>
<text x="232.9" y="7.1">2</text>
<text x="268.1" y="7.1">1</text>
<text x="5.4" y="12.8">DC 15-25V</text>
<text x="33.5" y="15.5">L2</text>
<text x="62.9" y="15.5">L1</text>
<text x="32.7" y="20.8">FERR_B</text>
<text x="45.5" y="22.2">MODULE</text>
<text x="46.9" y="19.5">LM2696</text>
<text x="59.5" y="20.8">FERR_B</text>
<text x="151.3" y="22.2">DISPL2</text>
<text x="254.4" y="22.2">D2_A 1</text>
<text x="31.4" y="26.2">FERR_B</text>
<text x="60.8" y="26.2">FERR_B</text>
<text x="119.7" y="26.5">TO J16 ON</text>
<text x="119.9" y="29.2">ARIES ATU</text>
<text x="249.1" y="26.2">RL2</text>
<text x="249.1" y="28.9">RL3</text>
<text x="1.8" y="33.5">D</text>
<text x="30.8" y="30.2">L4</text>
<text x="48.3" y="31.5">U6</text>
<text x="60.3" y="30.2">L3</text>
<text x="254.4" y="32.9">D5_B 5</text>
<text x="288.1" y="33.5">D</text>
<text x="13.4" y="39.6">REV</text>
<text x="61.6" y="36.9">+12V</text>
<text x="79" y="41.2">+</text>
<text x="144" y="40.2" transform="rotate(-90 144 40.2)">TO J15 ON ARIES ATU</text>
<text x="250.4" y="39.6">NC</text>
<text x="79" y="46.6">-</text>
<text x="96.4" y="42.2">2</text>
<text x="241" y="42.2">DRV_PWR</text>
<text x="253.1" y="51.6">FROM ANTENNA BOARD</text>
<text x="13.4" y="57">FWD</text>
<text x="250.4" y="59.6">D2_A</text>
<text x="250.4" y="62.3">D5_B</text>
<text x="263.8" y="73">160</text>
<text x="263.8" y="75.7">80</text>
<text x="1.8" y="80.8">C</text>
<text x="13.4" y="79.8">REV</text>
<text x="76.4" y="80.1">+</text>
<text x="180.8" y="83.7">D8</text>
<text x="263.8" y="81.1">20</text>
<text x="263.8" y="78.4">40</text>
<text x="263.8" y="83.7">15</text>
<text x="269.2" y="83.7">5</text>
<text x="288.1" y="80.8">C</text>
<text x="76.4" y="85.4">-</text>
<text x="263.8" y="86.4">10</text>
<text x="265.1" y="89.1">6</text>
<text x="261.1" y="94.4">/PTTIN9</text>
<text x="148.7" y="99.8">IC1</text>
<text x="263.8" y="97.2">GND10</text>
<text x="284.6" y="96.4" transform="rotate(-90 284.6 96.4)">FROM I/O BOARD</text>
<text x="123.2" y="106.5">SCL</text>
<text x="176.8" y="105.2">6</text>
<text x="215.6" y="103.8">D2-D7=S1M</text>
<text x="14.8" y="111.9">DRV_PWR</text>
<text x="76.4" y="113.5">+</text>
<text x="123.2" y="109.2">SDA</text>
<text x="174.4" y="108.7">R31</text>
<text x="76.4" y="118.9">-</text>
<text x="171.4" y="114.6">10</text>
<text x="179.7" y="115.4">R30</text>
<text x="171.7" y="120.7">R29</text>
<text x="271.3" y="125.3">POWER IN</text>
<text x="1.8" y="128.1">B</text>
<text x="128.6" y="126.6">RESET 18</text>
<text x="168.7" y="132">20</text>
<text x="174" y="128.9">15</text>
<text x="178.4" y="130.1">R28</text>
<text x="288.1" y="128.1">B</text>
<text x="24.1" y="137.3">TEMP</text>
<text x="171.4" y="134.8">40</text>
<text x="179.7" y="136.8">R27</text>
<text x="251.8" y="133.3">RL2</text>
<text x="274.5" y="133.3">RL3</text>
<text x="171.4" y="142.3">80</text>
<text x="179.7" y="143.5">R26</text>
<text x="6.7" y="145.3">OPTIONAL</text>
<text x="76.4" y="145.7">+</text>
<text x="146.3" y="145.6">MCP23017</text>
<text x="168.7" y="149.4">160</text>
<text x="76.4" y="151">-</text>
<text x="152.7" y="153.4">R25-31=10K</text>
<text x="179.7" y="150.2">R25</text>
<text x="25.5" y="158.7">RESET</text>
<text x="125.9" y="162.7">ENC1</text>
<text x="32.2" y="173.4">D5_B</text>
<text x="32.2" y="170.8">D2_A</text>
<text x="80.4" y="170.8">ENC1B</text>
<text x="80.4" y="173.4">ENC_PB</text>
<text x="80.4" y="168.1">ENC1A</text>
<text x="1.8" y="175.4">A</text>
<text x="32.2" y="176.1">D8</text>
<text x="32.2" y="178.8">SCL</text>
<text x="288.1" y="175.4">A</text>
<text x="32.2" y="181.5">SDA</text>
<text x="32.2" y="184.1">FWD</text>
<text x="32.2" y="186.9">REV</text>
<text x="13.4" y="193.5">FROM ATU</text>
<text x="32.2" y="192.2">/PTTIN</text>
<text x="22.2" y="201.7">8</text>
<text x="57.3" y="201.7">7</text>
<text x="92.4" y="201.7">6</text>
<text x="127.5" y="201.7">5</text>
<text x="162.6" y="201.7">4</text>
<text x="197.8" y="201.7">3</text>
<text x="232.9" y="201.7">2</text>
<text x="268.1" y="201.7">1</text>
</g>
<g font-size="2.5">
<text x="17.4" y="15.5">1</text>
<text x="78.8" y="12">+12V</text>
<text x="101.9" y="17.4">3,3V</text>
<text x="121.9" y="14.2">1</text>
<text x="121.9" y="16.8">2</text>
<text x="127.3" y="12.9">J8</text>
<text x="181.9" y="17.4">+12V</text>
<text x="214.4" y="17.4">3,3V</text>
<text x="17.4" y="18.2">2</text>
<text x="17.4" y="20.9">3</text>
<text x="121.9" y="19.5">3</text>
<text x="121.9" y="22.2">4</text>
<text x="184.8" y="22.2">1</text>
<text x="192.8" y="23.6">VIN</text>
<text x="199.3" y="19.6">U4</text>
<text x="202.1" y="23.6">VOUT</text>
<text x="215.6" y="22.2">2</text>
<text x="267.8" y="20.9">J3</text>
<text x="6.8" y="24.9">J7</text>
<text x="198.1" y="27.6">GND</text>
<text x="236.6" y="25.4">+12V_A</text>
<text x="262.5" y="24.9">2</text>
<text x="262.5" y="27.6">3</text>
<text x="18.8" y="35.6">GND</text>
<text x="68.3" y="35.6">GND</text>
<text x="81.7" y="31.6">3</text>
<text x="83.1" y="35.6">U1.A</text>
<text x="87" y="33">GND</text>
<text x="200.3" y="32.2" transform="rotate(-90 200.3 32.2)">3</text>
<text x="262.5" y="30.2">4</text>
<text x="262.5" y="35.6">6</text>
<text x="71" y="39.6">5</text>
<text x="107.1" y="38.3">GND GND</text>
<text x="147.5" y="38.8">3,3V</text>
<text x="198.1" y="38.3">GND</text>
<text x="215.8" y="38.8">3,3V</text>
<text x="262.5" y="38.3">7</text>
<text x="262.5" y="40.9">8</text>
<text x="71" y="45">4</text>
<text x="147.3" y="47.7">U3.A</text>
<text x="179.4" y="43.7">GND</text>
<text x="226.3" y="43.7">GND</text>
<text x="262.5" y="43.6">9</text>
<text x="262.5" y="46.3">10</text>
<text x="17.4" y="53">GND</text>
<text x="83.1" y="53">LM339</text>
<text x="136.6" y="53">1</text>
<text x="149.2" y="50.4">&amp;</text>
<text x="198.1" y="53">U2.A</text>
<text x="37.5" y="55.8">GND</text>
<text x="81.7" y="55.7">12</text>
<text x="136.6" y="55.7">2</text>
<text x="144.6" y="54.4">A</text>
<text x="144.6" y="57.1">B</text>
<text x="153.8" y="59.7">Y</text>
<text x="162" y="58.4">6</text>
<text x="167.3" y="57.1">GND</text>
<text x="187.5" y="58.4">2</text>
<text x="195.5" y="59.7">A</text>
<text x="198.8" y="55.8">&gt;=1</text>
<text x="216.9" y="57.1">GND</text>
<text x="234.3" y="54.4">GND</text>
<text x="39.3" y="61.1">R12</text>
<text x="40" y="63.8">1K</text>
<text x="79" y="61.1">GND</text>
<text x="136.6" y="61">4</text>
<text x="136.6" y="63.7">5</text>
<text x="144.6" y="62.4">C</text>
<text x="144.6" y="65.1">D</text>
<text x="187.5" y="63.7">3</text>
<text x="195.5" y="65.1">B</text>
<text x="204.6" y="62.4">Y</text>
<text x="212.9" y="61">1</text>
<text x="17.4" y="70.4">GND</text>
<text x="79" y="70.4">0</text>
<text x="143.7" y="69.1">74HC21SO</text>
<text x="194.6" y="69.1">74HC02SO</text>
<text x="225" y="66.4">2</text>
<text x="232.8" y="66.4">D2</text>
<text x="237" y="66.4">1</text>
<text x="263.7" y="69.1">GND</text>
<text x="274.6" y="71.8">J5</text>
<text x="42.8" y="73.2">GND</text>
<text x="80.4" y="77.2">U1.B</text>
<text x="225" y="73.1">2</text>
<text x="232.8" y="73.1">D3</text>
<text x="237" y="73.1">1</text>
<text x="269.2" y="73.1">1</text>
<text x="269.2" y="75.8">2</text>
<text x="47.3" y="82.5">R13</text>
<text x="68.3" y="78.4">7</text>
<text x="68.3" y="83.8">6</text>
<text x="93.7" y="81.1">1</text>
<text x="187.5" y="83.8">5</text>
<text x="198.1" y="78.5">U2.B</text>
<text x="198.8" y="81.2">&gt;=1</text>
<text x="225" y="78.4">2</text>
<text x="230.1" y="78.4">D4</text>
<text x="237" y="78.4">1</text>
<text x="269.2" y="78.4">3</text>
<text x="269.2" y="81.1">4</text>
<text x="131.4" y="89.7">3,3V</text>
<text x="187.5" y="89.2">6</text>
<text x="195.5" y="85.2">A</text>
<text x="204.6" y="87.9">Y</text>
<text x="212.9" y="86.5">4</text>
<text x="225" y="85.1">2</text>
<text x="232.8" y="85.1">D5</text>
<text x="237" y="85.1">1</text>
<text x="252.9" y="89.7">+12V</text>
<text x="269.2" y="86.5">6</text>
<text x="269.2" y="89.2">7</text>
<text x="48.1" y="90.6">1K</text>
<text x="79" y="94.5">0</text>
<text x="80.4" y="91.9">LM339</text>
<text x="194.6" y="94.6">74HC02SO</text>
<text x="195.5" y="90.6">B</text>
<text x="225" y="91.8">2</text>
<text x="232.8" y="91.8">D6</text>
<text x="237" y="91.8">1</text>
<text x="269.2" y="91.8">8</text>
<text x="41.5" y="97.2">GND</text>
<text x="183.6" y="100.4">3,3V</text>
<text x="225" y="98.5">2</text>
<text x="232.8" y="98.5">D7</text>
<text x="79" y="103.9">0U1.C</text>
<text x="207.4" y="106.6">U2.D</text>
<text x="68.3" y="111.9">9</text>
<text x="196.8" y="111.9">11</text>
<text x="204.9" y="113.3">A</text>
<text x="208.1" y="109.3">&gt;=1</text>
<text x="226.1" y="112.4">+12V</text>
<text x="46" y="117.3">R14</text>
<text x="68.3" y="117.3">8</text>
<text x="92.4" y="114.6">14</text>
<text x="196.8" y="117.3">12</text>
<text x="204.9" y="118.7">B</text>
<text x="214" y="116">Y</text>
<text x="220.9" y="114.6">13</text>
<text x="254.4" y="114.6">GND</text>
<text x="265.1" y="117.3">1</text>
<text x="265.1" y="119.9">2</text>
<text x="270.5" y="116">J6</text>
<text x="21.4" y="125.3">GND</text>
<text x="48.1" y="121.3">1K</text>
<text x="204" y="122.7">74HC02SO</text>
<text x="79" y="128">0LM339</text>
<text x="121.8" y="128">GND</text>
<text x="190.1" y="128">GND</text>
<text x="259.7" y="129.4">GND</text>
<text x="12.1" y="136.1">J4</text>
<text x="18.8" y="137.3">1</text>
<text x="44.2" y="132">GND</text>
<text x="79" y="136">0</text>
<text x="207.5" y="137.4">U3.B</text>
<text x="18.8" y="140">2</text>
<text x="81.7" y="140.1">U1.D</text>
<text x="196.8" y="142.7">9</text>
<text x="209.4" y="140.1">&amp;</text>
<text x="226.3" y="138.7">GND</text>
<text x="250" y="140.1">D</text>
<text x="253" y="141.4">T2</text>
<text x="272.7" y="140.1">D</text>
<text x="275.8" y="141.4">T1</text>
<text x="17.4" y="148.1">GND</text>
<text x="68.3" y="144.1">11</text>
<text x="68.3" y="149.4">10</text>
<text x="92.4" y="146.7">13</text>
<text x="132.5" y="148.1">GND</text>
<text x="196.8" y="145.4">10</text>
<text x="204.9" y="144.1">A</text>
<text x="204.9" y="146.8">B</text>
<text x="214" y="149.4">Y</text>
<text x="254.7" y="149.4">2N7002A</text>
<text x="266.5" y="148">G</text>
<text x="277.4" y="149.4">2N7002A</text>
<text x="24.1" y="150.8">GND</text>
<text x="46" y="150.8">R15</text>
<text x="46.7" y="153.5">1K</text>
<text x="196.8" y="150.7">12</text>
<text x="196.8" y="153.4">13</text>
<text x="204.9" y="152.1">C</text>
<text x="204.9" y="154.8">D</text>
<text x="250.1" y="153.4">S</text>
<text x="272.8" y="153.4">S</text>
<text x="79" y="160.1">0LM339</text>
<text x="151.5" y="157.9">3,3V</text>
<text x="204" y="158.8">74HC21SO</text>
<text x="249" y="158.8">GND</text>
<text x="271.8" y="158.8">GND</text>
<text x="16.2" y="162.9">J1</text>
<text x="22.8" y="164.1">1</text>
<text x="22.8" y="166.8">2</text>
<text x="54.9" y="164.2">GND</text>
<text x="69.7" y="166.8">J2</text>
<text x="22.8" y="169.5">3</text>
<text x="22.8" y="172.2">4</text>
<text x="49.5" y="172.2">GND</text>
<text x="76.3" y="168.1">1</text>
<text x="76.3" y="170.8">2</text>
<text x="76.3" y="173.5">3</text>
<text x="103.1" y="169.5">GND</text>
<text x="190.2" y="169.5">REV:</text>
<text x="198.2" y="169.5">0</text>
<text x="206.2" y="169.5">DATE:</text>
<text x="216.9" y="169.5">23/9-2012</text>
<text x="243.7" y="169.5">ENG:</text>
<text x="251.8" y="169.5">LA2NI</text>
<text x="22.8" y="174.8">5</text>
<text x="22.8" y="177.5">6</text>
<text x="76.3" y="176.2">4</text>
<text x="165.9" y="176.2">U2.C</text>
<text x="166.6" y="178.9">&gt;=1</text>
<text x="190.2" y="174.9">PROJECT:</text>
<text x="206.2" y="174.9">PA PROTECTION BOARD</text>
<text x="22.8" y="180.2">7</text>
<text x="22.8" y="182.9">8</text>
<text x="22.8" y="185.5">9</text>
<text x="48" y="185.5">D1</text>
<text x="60.4" y="185.6">MH1</text>
<text x="68.4" y="185.6">MH2</text>
<text x="80.3" y="184.3">GND</text>
<text x="155.4" y="181.5">8</text>
<text x="163.4" y="182.9">A</text>
<text x="172.5" y="185.6">Y</text>
<text x="179.4" y="184.2">10</text>
<text x="190.2" y="180.3">COMPANY:</text>
<text x="190.2" y="185.6">CITY</text>
<text x="190.2" y="182.9">ADDRESS:</text>
<text x="206.2" y="180.3">-</text>
<text x="206.2" y="182.9">-</text>
<text x="206.2" y="185.6">-</text>
<text x="21.4" y="188.2">10</text>
<text x="42.9" y="188.2">1</text>
<text x="54.9" y="188.2">2</text>
<text x="155.4" y="186.9">9</text>
<text x="163.4" y="188.3">B</text>
<text x="190.2" y="188.3">COUNTRY:</text>
<text x="206.2" y="188.3">-</text>
<text x="45.1" y="193.7">BAS16J</text>
<text x="86.6" y="195.6" transform="rotate(-90 86.6 195.6)">GND</text>
<text x="137.9" y="193.6">GND</text>
<text x="162.5" y="192.3">74HC02SO</text>
<text x="190.2" y="193.6">INITIAL</text>
<text x="215.6" y="193.6">24/1-2021</text>
<text x="238.4" y="193.6">PAGE:</text>
<text x="249.1" y="193.6">1</text>
<text x="257.1" y="193.6">OF:</text>
<text x="263.8" y="193.6">1</text>
</g>
<g font-size="2.4">
<text x="41.5" y="16.9">1</text>
<text x="59" y="16.9">2</text>
<text x="167.4" y="16.9">5</text>
<text x="22" y="23.8">C15</text>
<text x="76.9" y="19.8">C24</text>
<text x="89.7" y="22.2">C1</text>
<text x="167.4" y="19.6">6</text>
<text x="167.4" y="22.3">7</text>
<text x="22.3" y="29.2">1u</text>
<text x="41.5" y="27.6">3</text>
<text x="59" y="27.6">4</text>
<text x="77.2" y="25.2">10uu</text>
<text x="89.7" y="26.2">100n</text>
<text x="109.8" y="29">C2</text>
<text x="167.4" y="24.9">8</text>
<text x="178.1" y="27.6">C3</text>
<text x="184.8" y="27.6">C6</text>
<text x="219.6" y="27.6">C4</text>
<text x="229" y="27.6">C5</text>
<text x="102.3" y="33.2">2,2k</text>
<text x="109.8" y="32.9">100n</text>
<text x="178.1" y="31.6">10u</text>
<text x="184.8" y="31.6">100n</text>
<text x="219.6" y="31.6">1u</text>
<text x="229" y="31.6">100n</text>
<text x="20.1" y="43.6">C13</text>
<text x="20.1" y="47.7">100n</text>
<text x="27.3" y="43.7">2,2K</text>
<text x="41.5" y="47.7">1K</text>
<text x="170.1" y="47.7">C9</text>
<text x="219.6" y="47.7">C10</text>
<text x="55.5" y="50.6">22K</text>
<text x="171.4" y="51.7">1u</text>
<text x="219.6" y="51.7">1u</text>
<text x="28.1" y="55.7">2,2K</text>
<text x="20.1" y="61.1">C14</text>
<text x="20.1" y="65.1">100n</text>
<text x="245.1" y="67.8">C18</text>
<text x="245.1" y="71.8">100n</text>
<text x="255.8" y="67.8">C20</text>
<text x="255.8" y="71.8">100n</text>
<text x="53.6" y="74.5">1K</text>
<text x="99.6" y="74.7">2,2K</text>
<text x="32.7" y="82.5">2,2K</text>
<text x="40.2" y="87.8">1K</text>
<text x="138.5" y="97.5">9</text>
<text x="141.1" y="98.8">VDD</text>
<text x="155.5" y="101">GPB0</text>
<text x="162" y="100.2">1</text>
<text x="53.6" y="106.6">1K</text>
<text x="138.2" y="102.3">11</text>
<text x="138.2" y="105.5">12</text>
<text x="138.2" y="107.9">13</text>
<text x="141.1" y="103.9">NC</text>
<text x="141.1" y="106.6">SCK</text>
<text x="155.5" y="103.9">GPB1</text>
<text x="155.8" y="106.6">GPB2</text>
<text x="162" y="102.6">2</text>
<text x="162" y="105.2">3</text>
<text x="162" y="107.9">4</text>
<text x="237" y="103.9">C21</text>
<text x="237" y="107.9">100n</text>
<text x="245.1" y="103.9">C22</text>
<text x="245.1" y="107.9">100n</text>
<text x="251.8" y="103.9">C23</text>
<text x="251.8" y="107.9">100n</text>
<text x="258.4" y="102.6">C19</text>
<text x="258.4" y="106.6">100n</text>
<text x="99.6" y="108.2">2,2K</text>
<text x="138.2" y="113.3">14</text>
<text x="140.9" y="109.3">SDA</text>
<text x="155.5" y="109">GPB3</text>
<text x="155.5" y="111.7">GPB4</text>
<text x="162" y="110.6">5</text>
<text x="162" y="113.3">6</text>
<text x="24.1" y="116">C16</text>
<text x="24.1" y="120">100n</text>
<text x="32.7" y="116">2,2K</text>
<text x="124.5" y="116">C7</text>
<text x="124.5" y="120">1u</text>
<text x="129.9" y="116">C8</text>
<text x="129.9" y="120">100n</text>
<text x="138" y="116.2">15</text>
<text x="138" y="118.7">16</text>
<text x="141.1" y="114.6">NC</text>
<text x="141.1" y="117.3">A0</text>
<text x="141.1" y="120">A1</text>
<text x="154.7" y="119.7">GPB7</text>
<text x="155.5" y="114.3">GPB5</text>
<text x="155.5" y="117.1">GPB6</text>
<text x="162" y="116">7</text>
<text x="162" y="118.7">8</text>
<text x="40.2" y="122.6">1K</text>
<text x="99.6" y="125.6">2,2K</text>
<text x="138" y="121.3">17</text>
<text x="141.1" y="122.7">A2</text>
<text x="154.2" y="125.3">GPA1</text>
<text x="154.4" y="122.7">GPA0</text>
<text x="162.1" y="121.3">21</text>
<text x="162.1" y="124">22</text>
<text x="225" y="125.3">C11</text>
<text x="238.4" y="125.3">C12</text>
<text x="141.1" y="128">/RESET</text>
<text x="154.4" y="128">GPA2</text>
<text x="154.4" y="130.7">GPA3</text>
<text x="162.1" y="126.7">23</text>
<text x="162.1" y="129.4">24</text>
<text x="223.6" y="129.3">10u</text>
<text x="239.7" y="129.3">100n</text>
<text x="138" y="137.4">20</text>
<text x="138.2" y="132">19</text>
<text x="141.1" y="133.4">INTB</text>
<text x="154.4" y="133.4">GPA4</text>
<text x="154.4" y="136.1">GPA5</text>
<text x="162.1" y="132">25</text>
<text x="162.1" y="134.7">26</text>
<text x="162.1" y="137.4">27</text>
<text x="26.8" y="141.4">C17</text>
<text x="32.7" y="141.4">2,2K</text>
<text x="48.3" y="140">1K</text>
<text x="102.3" y="141.6">10K</text>
<text x="110.4" y="143">10K</text>
<text x="138.2" y="142.7">10</text>
<text x="141.1" y="138.7">INTA</text>
<text x="154.4" y="138.7">GPA6</text>
<text x="154.4" y="141.1">GPA7</text>
<text x="162.1" y="140.1">28</text>
<text x="26.8" y="145.4">100n</text>
<text x="141.4" y="144.1">VSS</text>
<text x="38.9" y="152.1">1K</text>
<text x="112.5" y="154.8">1A</text>
<text x="142" y="154.8">2A</text>
<text x="110.9" y="157.9">1</text>
<text x="145.2" y="158.2">6</text>
<text x="110.6" y="166">2</text>
<text x="112.5" y="162.6">1C</text>
<text x="141.9" y="162.3">2C</text>
<text x="145.2" y="166">7</text>
<text x="112.8" y="170.6">1B</text>
<text x="141.8" y="170.6">B2</text>
<text x="155.4" y="170.9">10K</text>
<text x="110.9" y="174.1">3</text>
<text x="145.2" y="174.1">8</text>
<text x="118.4" y="185" transform="rotate(-90 118.4 185)">4</text>
<text x="121.7" y="182.9" transform="rotate(-90 121.7 182.9)">S1</text>
<text x="129.4" y="184.7" transform="rotate(-90 129.4 184.7)">5</text>
<text x="132.4" y="183.1" transform="rotate(-90 132.4 183.1)">S2</text>
<text x="134.7" y="184.7" transform="rotate(-90 134.7 184.7)">9</text>
<text x="137.7" y="182.9" transform="rotate(-90 137.7 182.9)">GND</text>
<text x="143.3" y="182.6" transform="rotate(-90 143.3 182.6)">GND</text>
<text x="139.8" y="186.1" transform="rotate(-90 139.8 186.1)">10</text>
</g>
<g font-size="1.9">
<text x="102.1" y="30.1">R1</text>
<text x="188.8" y="30.4">LM1117-3v3</text>
<text x="28.4" y="37.8">R9</text>
<text x="42.9" y="45.1">R22</text>
<text x="55.2" y="46.2">R24</text>
<text x="28.1" y="61.2">R10</text>
<text x="54.9" y="71.9">R6</text>
<text x="100.7" y="71.6">R2</text>
<text x="34.1" y="76.7">R11</text>
<text x="38.9" y="83.9">R18</text>
<text x="54.9" y="104">R7</text>
<text x="100.7" y="105.1">R3</text>
<text x="34.1" y="110.2">R16</text>
<text x="38.9" y="120.1">R19</text>
<text x="100.7" y="122.5">R4</text>
<text x="34.1" y="135.6">R17</text>
<text x="48.3" y="137.5">R8</text>
<text x="103.4" y="138.6">R5</text>
<text x="111.4" y="139.9">R23</text>
<text x="37.5" y="148.2">R20</text>
<text x="155.4" y="168.3">R21</text>
</g>
</svg>
